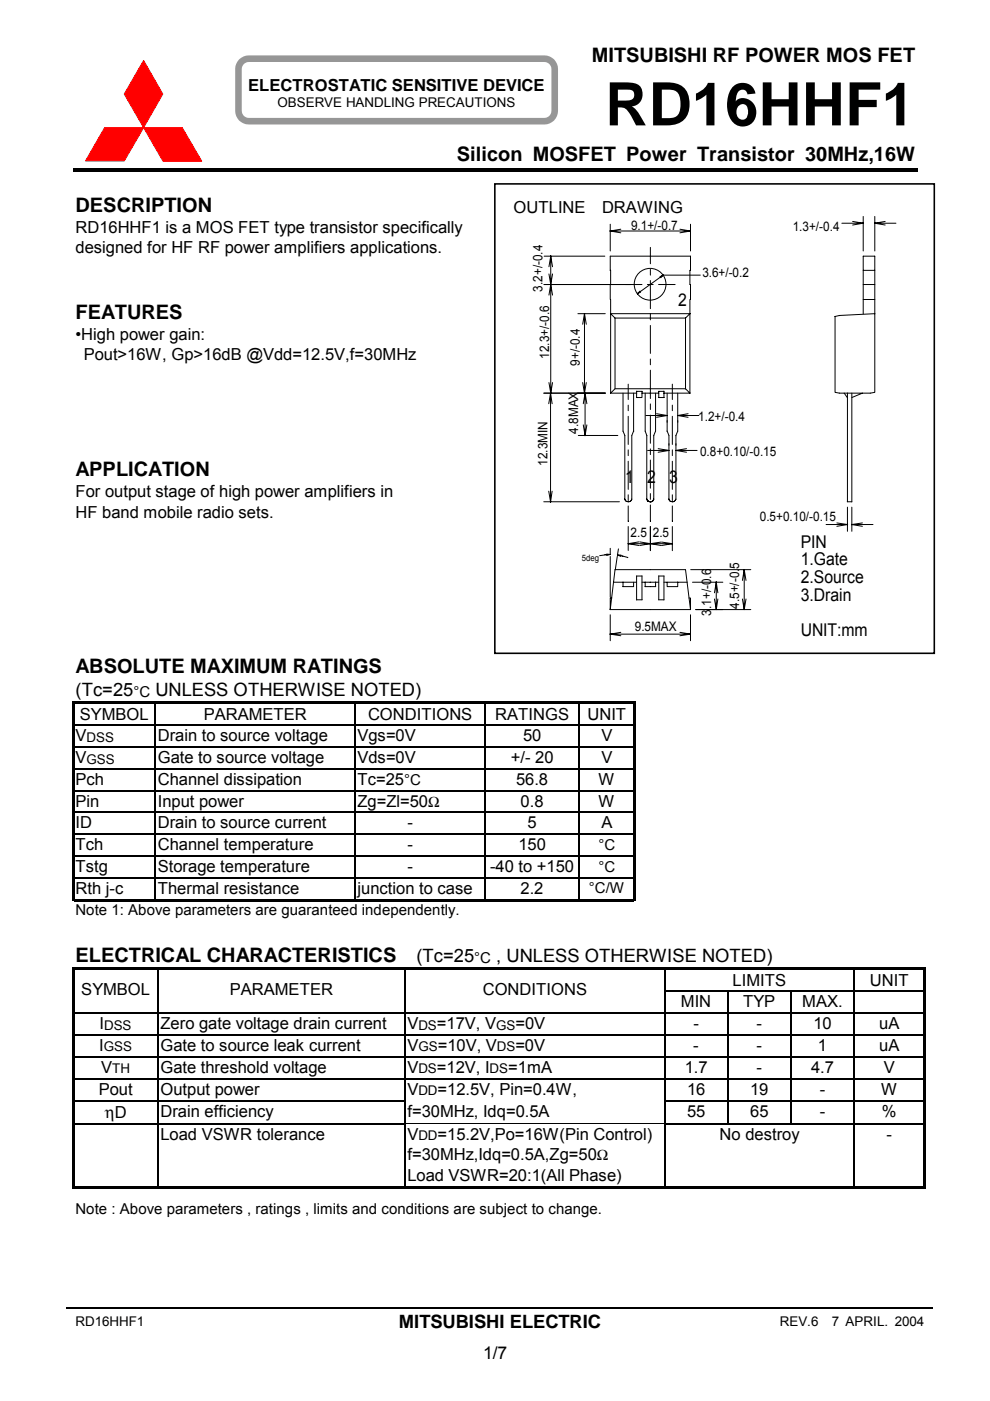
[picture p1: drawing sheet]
<svg xmlns="http://www.w3.org/2000/svg" width="210mm" height="297mm" viewBox="0 0 210 297" stroke-linecap="round" stroke-linejoin="round" font-family="sans-serif">
<g fill="#000">
<path d="M15.5 35.7h179v.7h-179zM15.3 148.8h.5v.5h-.5zM15.3 149.3h.5v4.4h-.5zM15.3 153.9h.5v4.4h-.5zM15.8 148.8h17v.5h-17zM32.8 149.3h.3zM32.8 148.8h42.4v.5h-42.4zM75.2 149.3h.2zM75.2 148.8h27.5v.5h-27.5zM102.7 149.3h.2zM102.7 148.8h20v.5h-20zM122.7 149.3h.3z"/>
<path d="M122.7 148.8h11.6v.5h-11.6zM134.3 148.8h.5v.5h-.5zM134.3 149.3h.5v4.4h-.5zM134.3 153.9h.5v4.4h-.5zM15.3 158.5h.5v4.4h-.5zM15.3 163.2h.5v4.3h-.5zM15.3 167.8h.5v4.3h-.5zM15.3 172.4h.5v4.3h-.5zM134.3 158.5h.5v4.4h-.5zM134.3 163.2h.5v4.3h-.5zM134.3 167.8h.5v4.3h-.5zM134.3 172.4h.5v4.3h-.5z"/>
<path d="M15.3 177h.5v4.4h-.5zM15.3 181.6h.5v4.4h-.5zM15.3 186.2h.5v4.9h-.5zM15.8 190.6h17v.5h-17zM32.8 190.6h42.4v.5h-42.4zM75.2 190.6h27.5v.5h-27.5zM102.7 190.6h20v.5h-20zM122.7 190.6h11.6v.5h-11.6zM134.3 177h.5v4.4h-.5zM134.3 181.6h.5v4.4h-.5zM134.3 186.2h.5v4.9h-.5zM15.3 205.1h.5v.6h-.5z"/>
<path d="M15.3 205.7h.5v4.4h-.5zM15.3 210.1h.5v.2h-.5zM15.3 210.3h.5v4.4h-.5zM15.3 215h.5v4.3h-.5zM15.8 205.1h17.6v.6h-17.6zM33.4 205.7h.3zM33.4 205.1h52.3v.6h-52.3zM33.4 210.1h.3v.2h-.3zM85.7 205.7h.3zM85.7 205.1h55.1v.6h-55.1zM85.7 210.1h.3v.2h-.3zM140.8 205.7h.2z"/>
<path d="M140.8 205.1h40.2v.6h-40.2zM181 205.7h.2zM181 205.1h14.7v.6h-14.7zM195.7 205.1h.5v.6h-.5zM195.7 205.7h.5v4.4h-.5zM195.7 210.3h.5v4.4h-.5zM195.7 215h.5v4.3h-.5zM15.3 219.6h.5v4.3h-.5zM15.3 224.2h.5v4.4h-.5zM15.3 228.8h.5v4.4h-.5zM15.3 233.5h.5v4.6h-.5zM195.7 219.6h.5v4.3h-.5z"/>
<path d="M195.7 224.2h.5v4.4h-.5zM195.7 228.8h.5v4.4h-.5zM195.7 233.5h.5v4.6h-.5zM15.3 238.4h.5v13.6h-.5zM15.8 251.5h17.6v.5h-17.6zM33.4 251.5h52.3v.5h-52.3zM85.7 251.5h55.1v.5h-55.1zM140.8 251.5h40.2v.5h-40.2zM181 251.5h14.7v.5h-14.7zM195.7 238.4h.5v13.6h-.5z"/>
</g>
<g fill="none" stroke="#000" stroke-width=".25">
<path d="M15.3 153.8h119.5M15.3 158.4h119.5M32.9 149.3v4.4M32.9 153.9v4.4M32.9 158.5v4.4M75.3 149.3v4.4M75.3 153.9v4.4M75.3 158.5v4.4M102.8 149.3v4.4M102.8 153.9v4.4M102.8 158.5v4.4M122.8 149.3v4.4"/>
<path d="M122.8 153.9v4.4M122.8 158.5v4.4M15.3 163h119.5M15.3 167.6h119.5M15.3 172.3h119.5M15.3 176.9h119.5M32.9 163.2v4.3M32.9 167.8v4.3M32.9 172.4v4.3M32.9 177v4.4M75.3 163.2v4.3M75.3 167.8v4.3"/>
<path d="M75.3 172.4v4.3M75.3 177v4.4M102.8 163.2v4.3M102.8 167.8v4.3M102.8 172.4v4.3M102.8 177v4.4M122.8 163.2v4.3M122.8 167.8v4.3M122.8 172.4v4.3M122.8 177v4.4M15.3 181.5h119.5M15.3 186.1h119.5"/>
<path d="M32.9 181.6v4.4M32.9 186.2v4.4M75.3 181.6v4.4M75.3 186.2v4.4M102.8 181.6v4.4M102.8 186.2v4.4M122.8 181.6v4.4M122.8 186.2v4.4M15.3 214.8h180.9M15.3 219.5h180.9M33.5 205.7v4.4M33.5 210.3v4.4"/>
<path d="M33.5 215v4.3M33.5 219.6v4.3M85.9 205.7v4.4M85.9 210.3v4.4M85.9 215v4.3M85.9 219.6v4.3M140.8 210.2h55.4M140.9 205.7v4.4M140.9 210.3v4.4M140.9 215v4.3M140.9 219.6v4.3M154.3 210.3v4.4"/>
<path d="M154.3 215v4.3M154.3 219.6v4.3M167.7 210.3v4.4M167.7 215v4.3M167.7 219.6v4.3M181.1 205.7v4.4M181.1 210.3v4.4M181.1 215v4.3M181.1 219.6v4.3M15.3 224.1h180.9M15.3 228.7h180.9M15.3 233.3h70.7"/>
<path d="M15.3 238.3h70.7M33.5 224.2v4.4M33.5 228.8v4.4M33.5 233.5v4.6M33.5 238.4v13.1M85.9 224.2v4.4M85.9 228.8v4.4M85.9 233.5v4.6M85.9 238.4v13.1M140.8 233.3h55.4M140.8 238.3h55.4M140.9 224.2v4.4"/>
<path d="M140.9 228.8v4.4M140.9 233.5v4.6M140.9 238.4v13.1M154.3 224.2v4.4M154.3 228.8v4.4M154.3 233.5v4.6M167.7 224.2v4.4M167.7 228.8v4.4M167.7 233.5v4.6M181.1 224.2v4.4M181.1 228.8v4.4M181.1 233.5v4.6"/>
<path d="M181.1 238.4v13.1M14 277.3h183.8"/>
</g>
<g fill="#f00" stroke="#f00" stroke-width=".21">
<path d="M30.5 27.1h8.1l4.2 7.1h-8.2z" fill-rule="evenodd"/>
<path d="M22.2 27.1h8.3l-4.2 7h-8.2z" fill-rule="evenodd"/>
<path d="M30.5 12.8l4 7.1-4 7.2-4.2-7.2z" fill-rule="evenodd"/>
</g>
<path d="M51.2 13.1a2.3 2.3 0 0 1 1.6-.7h62.6a2.17 2.17 0 0 1 2.2 2.2v8.9a2.17 2.17 0 0 1-2.2 2.2h-62.6a2.17 2.17 0 0 1-2.2-2.2v-8.9a2.3 2.3 0 0 1 .6-1.5z" fill="none" stroke="#969696" stroke-width="1.4"/>
<g fill="none" stroke="#000" stroke-width=".21">
<path d="M115.4 54.3h12.8M116.4 58.1l.4 2.2M116.8 54.3l.4 2.3M116.8 54.3v29.1l-.4-2.3M116.8 54.3l-.4 2.3M117.2 58.1l-.4 2.2M129.3 48.9l2.3 .5M129.4 47.5v5.7M129.4 57.4v-3.1h17v3.1M129.4 49h17M129.4 57.3l.1 3M131.6 48.6l-2.3 .4"/>
<path d="M137.9 52.5v3.4M137.9 57.1v1.2M137.9 59.5v5.9M140.6 58.3l-5.5 4M140.6 58.3v.1M140.6 58.3h7.9M140.6 58.3l-.7 .4M140.6 58.3l-.5 .6M144.2 48.6l2.2 .4M146.4 48.9l-2.2 .5M146.4 57.3h-.1v3h.1l-.1 6.2M146.4 47.5v5.7"/>
<path d="M178.5 47.3h4.5M180.8 46.9l2.3 .4M183 45.9v7.3M183 57.3h2.5M183.1 47.3l-2.3 .4M185.4 47.3l2.3 .4M185.5 45.9v7.3M185.5 47.3h4.5M187.7 46.9l-2.3 .4M115.3 60.3h20.8M116.7 60.3l.5 2.3M116.8 60.3l-.4 2.3"/>
<path d="M122.5 66.5h5.8M123.9 66.5l.4 2.2M123.9 66.5v16.9l.4-2.3M124 66.5l-.5 2.2M129.4 60.3l.1 6.2M129.4 66.5l1 .9M129.5 66.5v16.9h5.5M129.5 66.5h16.8M130.4 67.4v15l-1 1M130.4 67.4h14.9M135.7 61.7l-.6 .6M135.8 61.9l-.7 .4"/>
<path d="M137.3 60.3h1.2M137.9 66.6v1.2M137.9 69v5.9M137.9 76.1v1.2M137.9 78.5v6M139.6 60.3h3.5M145.3 67.4v15M146.3 66.5v16.9M146.3 66.5l-1 .9M177.1 67.1v16.1l.9 .2M178 66.9l-1 .2M183 66.5v-12.2h2.5v12.2"/>
<path d="M183 60.3h2.5M183 63.5h2.5M185.5 66.5l-7.6 .4M185.5 66.5v16.7l-1 .2M115.3 83.4h13M116.7 83.3l.4 2.3M116.8 83.3l-.5 2.3M117.2 81.1l-.5 2.3v23M122.6 92.3h8.4M123.5 81.1l.5 2.3M123.7 85.6l.4-2.3 .3 2.3M123.7 90.1l.4 2.3"/>
<path d="M124.1 83.4v9M124.4 90.1l-.4 2.3M130.4 82.4h14.9M132.1 91.4l.4 1M132.1 83.4v8M132.5 92.3v13.6M133.2 81.4v3.3M133.2 85.9v1.2M133.2 88.3v5.9M133.2 95.4v1.2M133.2 97.8v6M134.3 83.4v8"/>
<path d="M134.4 91.4l-.4 .9v13.5l-.2 .2M136.1 83v1.3h-1.2l.1-1.4 1.2 .1M136.1 83.4h3.6M136.8 91.4l.4 1M136.8 83.4v8M136.9 88.1h4.5l-2.2 .4M137.1 92.3v13.5M137.3 95.5h4.5l-2.3 .4M137.9 85.6v1.2M137.9 88v6M137.9 95.2v1.2M137.9 97.5v6"/>
<path d="M138.6 92.3v13.5l-.3 .5M139 91.4l-.4 1M139 83.4v8M139.2 87.7l2.2 .4M139.5 95.1l2.3 .4M139.6 83l1.2-.1v1.4M139.7 83v1.3h1.1M140.7 83.4h5.6M141.4 91.4l.4 .9v13.6M141.4 83.4v8M142.6 81.4v3.3M142.6 85.9v1.2"/>
<path d="M142.6 88.3v5.9M142.6 95.4v1.2M142.6 97.8v6M143.3 95.5l2.3 .4M143.3 92.3v13.5l-.5 .6M143.3 95.5h4.5M143.7 88.1l2.2 .4M143.7 91.4l-.4 1M143.7 83.4v8M143.7 88.1h4.5M145.3 82.4l1 1M145.6 95.1l-2.3 .4"/>
<path d="M145.9 87.7l-2.2 .4M177.9 83.4h6.6M179 83.4l.6 .9M179.7 83.3v23.1M180.6 83.4v23M182.9 83.4l-2.3 .9M115.3 106.4h16M116.3 104.1l.5 2.3M117.1 104.1l-.4 2.3M128.6 117.7l.8-.1-2.3 .2M128.6 117.5l.8 .1M129.4 116.2v1.3"/>
<path d="M129.4 118v8.6M130.9 117.6l.7 .3M130.9 118l-.4 2.6M131.1 116.4l-.2 1.1M131.7 117.7h-.8l1.2 .2M132 117.9l1.1 .3M132.4 105.8l.2 .2M132.6 106l.1 .3M132.7 106.2l.2 .1M132.9 106.3l.3 .1M133.2 104.9v1.2M133.2 107.3v3.2"/>
<path d="M133.2 111.6v5.1M133.2 110.5h.1M133.4 106.3l-.2 .1M133.9 106l-.5 .4M135.4 114.9l-2.2 .4M135.4 115.7l-2.2-.4h9.4l-2.3 .4M135.7 114.9l2.2 .4 2.2-.4M135.7 115.7l2.2-.4 2.2 .4M137.1 105.8l.2 .2M137.2 106l.2 .3M137.4 106.2l.2 .1M137.6 106.3l.3 .1"/>
<path d="M137.9 104.6v1.3M137.9 107.1v3.4M137.9 111.6v5.2M138.1 106.3l-.2 .1M138.4 106.3l-.3 .1M140.3 114.9l2.3 .4M141.8 105.8l.1 .2M141.9 106l.2 .3M142 106.2l.3 .1M142.3 106.3l.3 .1M142.6 104.9v1.2M142.6 107.3v3.2"/>
<path d="M142.6 111.6v5.2M142.6 110.5h.1M142.8 106.3l-.2 .1M175.1 111.2h4.6M177.4 110.9l2.3 .4M179.6 106.4h1M179.7 107.5v5.1M179.7 111.2l-2.3 .4M180.6 111.2l2.3 .4M180.6 107.5v5.1M180.6 111.2h4.5M182.9 110.9l-2.3 .4"/>
<path d="M129.3 134.4l2.3 .4M129.3 129.2l1.1-8.4h14.9l1.1 8.4M129.4 130.3v5.5M129.7 126.8h-.3v2.4h17M130.1 123.4h4.9M131.6 134.1l-2.3 .4M132.1 123.4v1M134.3 123.4v1h-2.2M135 127.2h1.2M136.1 123.4h3.6M136.1 122.1h-1.1v5.1M136.1 122.1v5.1"/>
<path d="M136.8 124.4h2.2M136.8 123.4v1M139 123.4v1M139.6 127.2h1.2M139.7 122.1v5.1M139.7 122.1h1.1M140.8 123.4h4.9M140.8 122.1v5.1M143.7 123.4v1h-2.3v-1M144.2 134.1l2.2 .4h-17M146.1 126.8h.3v2.4M146.4 134.4l-2.2 .4"/>
<path d="M146.4 130.3v5.5M146.4 120.8h12.8M146.8 123.4h6.5M147.5 129.2h11.7M151.5 125.7l.4-2.3v5.8l-.4-2.2M151.8 123.4l.4 2.3M152.2 127l-.4 2.2M157.4 123.1l.4-2.3v8.4l-.4-2.2M157.7 120.8l.5 2.3M158.2 127l-.5 2.2M86 238.2h54.8"/>
<circle cx="137.8" cy="60.3" r="3.4"/>
</g>
<path d="M104.9 39h93.2v99.5h-93.2z" fill="none" stroke="#000" stroke-width=".34"/>
<text font-size="12.7" x="128.3" y="26.6">RD16HHF1</text>
<g font-size="4.2">
<text x="125.5" y="13.2">MITSUBISHI RF POWER MOS FET</text>
<text x="96.9" y="34.2">Silicon MOSFET Power Transistor 30MHz,16W</text>
<text x="16" y="44.9">DESCRIPTION</text>
<text x="16" y="67.6">FEATURES</text>
<text x="16" y="101">APPLICATION</text>
<text x="16" y="142.8">ABSOLUTE MAXIMUM RATINGS</text>
<text x="16" y="204">ELECTRICAL CHARACTERISTICS</text>
</g>
<g font-size="3.9">
<text x="16" y="147.6">(Tc=25</text>
<text x="33" y="147.6">UNLESS OTHERWISE NOTED)</text>
<text x="88.3" y="204">(Tc=25</text>
<text x="105.2" y="204">, UNLESS OTHERWISE NOTED)</text>
<text x="84.6" y="281.5">MITSUBISHI ELECTRIC</text>
</g>
<g font-size="3.7">
<text x="143.8" y="64.8">2</text>
<text x="132.6" y="102.5">1</text>
<text x="137.2" y="102.5">2</text>
<text x="141.9" y="102.5">3</text>
<text x="169.8" y="116.1">PIN</text>
<text x="169.8" y="119.8">1.Gate</text>
<text x="169.8" y="123.6">2.Source</text>
<text x="169.8" y="127.3">3.Drain</text>
<text x="169.8" y="134.8">UNIT:mm</text>
<text x="102.4" y="288.2">1/7</text>
</g>
<g font-size="3.5">
<text x="52.6" y="19.2">ELECTROSTATIC SENSITIVE DEVICE</text>
<text x="108.9" y="45.1">OUTLINE</text>
<text x="127.6" y="45.1">DRAWING</text>
<text x="16" y="49.3">RD16HHF1 is a MOS FET type transistor specifically</text>
<text x="16" y="53.7">designed for HF RF power amplifiers applications.</text>
<text x="16" y="72">•High power gain:</text>
<text x="17.8" y="76.4">Pout&gt;16W, Gp&gt;16dB @Vdd=12.5V,f=30MHz</text>
<text x="16" y="105.4">For output stage of high power amplifiers in</text>
<text x="16" y="109.8">HF band mobile radio sets.</text>
<text x="16.9" y="152.6">SYMBOL</text>
<text x="43.2" y="152.6">PARAMETER</text>
<text x="78" y="152.6">CONDITIONS</text>
<text x="105" y="152.6">RATINGS</text>
<text x="124.6" y="152.6">UNIT</text>
<text x="16" y="157.2">V</text>
<text x="16" y="161.8">V</text>
<text x="33.5" y="161.8">Gate to source voltage</text>
<text x="33.5" y="157.2">Drain to source voltage</text>
<text x="75.8" y="161.8">Vds=0V</text>
<text x="75.8" y="157.2">Vgs=0V</text>
<text x="108.3" y="161.8">+/- 20</text>
<text x="110.9" y="157.2">50</text>
<text x="127.5" y="157.2">V</text>
<text x="127.5" y="161.8">V</text>
<text x="16" y="166.4">Pch</text>
<text x="33.5" y="166.4">Channel dissipation</text>
<text x="75.8" y="166.4">Tc=25°C</text>
<text x="109.4" y="166.4">56.8</text>
<text x="126.9" y="166.4">W</text>
<text x="16" y="171">Pin</text>
<text x="33.5" y="171">Input power</text>
<text x="75.8" y="171">Zg=Zl=50Ω</text>
<text x="110.4" y="171">0.8</text>
<text x="126.9" y="171">W</text>
<text x="16" y="175.7">ID</text>
<text x="33.4" y="175.7">Drain to source current</text>
<text x="86.4" y="175.7">-</text>
<text x="111.9" y="175.7">5</text>
<text x="127.5" y="175.7">A</text>
<text x="16" y="180.3">Tch</text>
<text x="16" y="184.9">Tstg</text>
<text x="33.5" y="184.9">Storage temperature</text>
<text x="33.5" y="180.3">Channel temperature</text>
<text x="86.4" y="184.9">-</text>
<text x="86.4" y="180.3">-</text>
<text x="103.9" y="184.9">-40 to +150</text>
<text x="109.9" y="180.3">150</text>
<text x="16" y="189.5">Rth j-c</text>
<text x="33.4" y="189.5">Thermal resistance</text>
<text x="75.8" y="189.5">junction to case</text>
<text x="110.4" y="189.5">2.2</text>
<text x="155.3" y="209">LIMITS</text>
<text x="184.4" y="209">UNIT</text>
<text x="17.2" y="211">SYMBOL</text>
<text x="48.8" y="211">PARAMETER</text>
<text x="102.4" y="211">CONDITIONS</text>
<text x="144.4" y="213.6">MIN</text>
<text x="157.6" y="213.6">TYP</text>
<text x="170.1" y="213.6">MAX.</text>
<text x="21.1" y="218.2">I</text>
<text x="34" y="218.2">Zero gate voltage drain current</text>
<text x="86.4" y="218.2">V</text>
<text x="92.6" y="218.2">=17V, V</text>
<text x="109.3" y="218.2">=0V</text>
<text x="147" y="218.2">-</text>
<text x="160.4" y="218.2">-</text>
<text x="172.4" y="218.2">10</text>
<text x="186.4" y="218.2">uA</text>
<text x="21" y="222.9">I</text>
<text x="21.5" y="227.5">V</text>
<text x="34" y="222.9">Gate to source leak current</text>
<text x="34" y="227.5">Gate threshold voltage</text>
<text x="86.4" y="227.5">V</text>
<text x="86.4" y="222.9">V</text>
<text x="92.6" y="227.5">=12V, I</text>
<text x="92.8" y="222.9">=10V, V</text>
<text x="107.8" y="227.5">=1mA</text>
<text x="109.3" y="222.9">=0V</text>
<text x="145.2" y="227.5">1.7</text>
<text x="147" y="222.9">-</text>
<text x="160.4" y="222.9">-</text>
<text x="160.4" y="227.5">-</text>
<text x="172" y="227.5">4.7</text>
<text x="173.4" y="222.9">1</text>
<text x="186.4" y="222.9">uA</text>
<text x="187.4" y="227.5">V</text>
<text x="20.9" y="232.1">Pout</text>
<text x="34" y="232.1">Output power</text>
<text x="86.4" y="232.1">V</text>
<text x="92.8" y="232.1">=12.5V, Pin=0.4W,</text>
<text x="145.7" y="232.1">16</text>
<text x="159" y="232.1">19</text>
<text x="173.8" y="232.1">-</text>
<text x="186.8" y="232.1">W</text>
<text x="22.2" y="237">ηD</text>
<text x="34" y="236.7">Drain efficiency</text>
<text x="86.4" y="236.7">f=30MHz, Idq=0.5A</text>
<text x="145.7" y="236.7">55</text>
<text x="159" y="236.7">65</text>
<text x="173.8" y="236.7">-</text>
<text x="187" y="236.7">%</text>
<text x="34" y="241.7">Load VSWR tolerance</text>
<text x="86.4" y="241.7">V</text>
<text x="92.8" y="241.7">=15.2V,Po=16W(Pin Control)</text>
<text x="152.6" y="241.7">No destroy</text>
<text x="187.9" y="241.7">-</text>
<text x="86.4" y="246">f=30MHz,Idq=0.5A,Zg=50Ω</text>
<text x="86.4" y="250.4">Load VSWR=20:1(All Phase)</text>
</g>
<g font-size="3.2">
<text x="28.3" y="147.7">°C</text>
<text x="126.9" y="180.2">°C</text>
<text x="126.9" y="184.8">°C</text>
<text x="124.9" y="189.4">°C/W</text>
<text x="16" y="194.1">Note 1: Above parameters are guaranteed independently.</text>
<text x="100.6" y="204.1">°C</text>
<text x="16" y="257.3">Note : Above parameters , ratings , limits and conditions are subject to change.</text>
</g>
<g font-size="2.8">
<text x="58.8" y="22.6">OBSERVE HANDLING PRECAUTIONS</text>
<text x="133.8" y="48.7">9.1+/-0.7</text>
<text x="168.1" y="48.9">1.3+/-0.4</text>
<text x="148.9" y="58.8">3.6+/-0.2</text>
<text x="115" y="61.8" transform="rotate(-90 115 61.8)">3.2+/-0.4</text>
<text x="116.4" y="76.1" transform="rotate(-90 116.4 76.1)">12.3+/-0.6</text>
<text x="122.9" y="77.6" transform="rotate(-90 122.9 77.6)">9+/-0.4</text>
<text x="148.1" y="89.3">1.2+/-0.4</text>
<text x="122.6" y="91.9" transform="rotate(-90 122.6 91.9)">4.8MAX</text>
<text x="116.1" y="98.7" transform="rotate(-90 116.1 98.7)">12.3MIN</text>
<text x="148.4" y="96.7">0.8+0.10/-0.15</text>
<text x="133.7" y="113.8">2.5</text>
<text x="138.4" y="113.9">2.5</text>
<text x="161.1" y="110.5">0.5+0.10/-0.15</text>
<text x="150.8" y="130.5" transform="rotate(-90 150.8 130.5)">3.1+/-0.6</text>
<text x="156.7" y="129.1" transform="rotate(-90 156.7 129.1)">4.5+/-0.5</text>
<text x="134.6" y="133.7">9.5MAX</text>
<text x="18.3" y="157.3">DSS</text>
<text x="18.3" y="161.9">GSS</text>
<text x="22.1" y="218.3">DSS</text>
<text x="88.7" y="218.3">DS</text>
<text x="105.2" y="218.3">GS</text>
<text x="22" y="222.9">GSS</text>
<text x="23.8" y="227.5">TH</text>
<text x="88.7" y="222.9">GS</text>
<text x="88.7" y="227.5">DS</text>
<text x="103.8" y="227.5">DS</text>
<text x="105.3" y="222.9">DS</text>
<text x="88.7" y="232.2">DD</text>
<text x="88.7" y="241.7">DD</text>
<text x="16" y="281.1">RD16HHF1</text>
<text x="165.3" y="281.1">REV.6</text>
<text x="176.3" y="281.1">7 APRIL. 2004</text>
</g>
<text font-size="1.9" x="123.3" y="118.9">5deg</text>
</svg>
